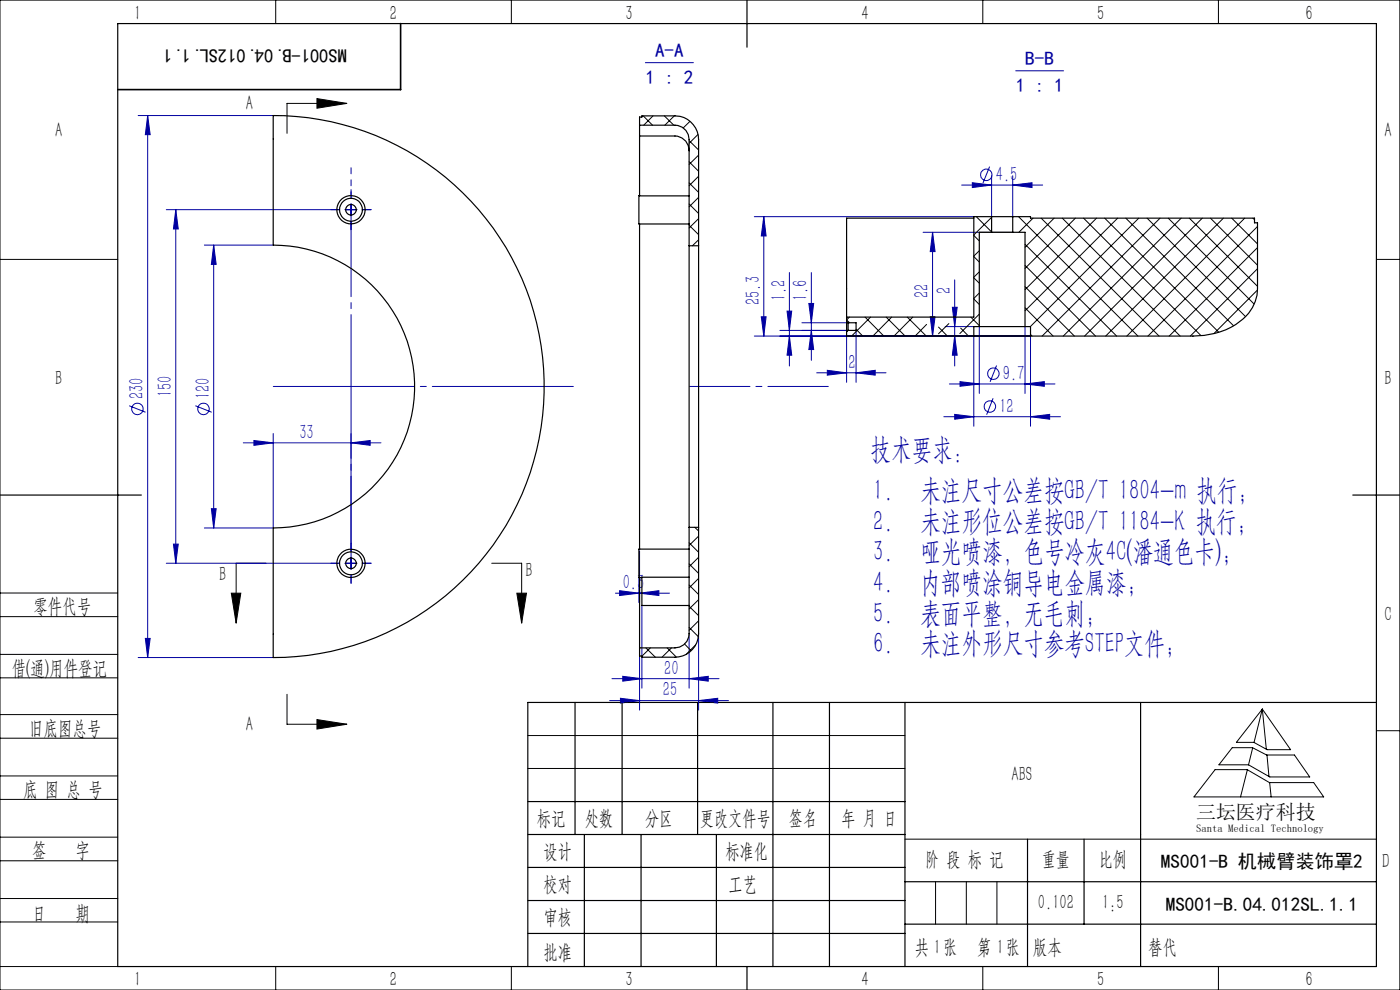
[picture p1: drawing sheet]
<svg xmlns="http://www.w3.org/2000/svg" width="297mm" height="210mm" viewBox="0 0 297 210" stroke-linecap="round" stroke-linejoin="round" font-family="sans-serif">
<g fill="none" stroke="#0000a0" stroke-width=".21">
<path d="M136.9 13.3h10.2M215.5 15h10.1M29.3 24.5h28.7M31.3 24.5l.6 4.1h-1.1zM31.3 24.5v115M204 39.3h17.2M206.3 38.8l4.1 .5-4.1 .5zM209.9 35.3l-1.4 3.5M210.4 37.3v8.7M214.8 39.3l4.1-.5v1zM214.8 37.3v8.7M35.3 44.5h34.9"/>
<path d="M37.3 44.5l.5 4.1h-1zM37.3 44.5v75M43.4 52h14.6M45.3 52l.6 4.1h-1.1zM45.3 52v60M73.2 44.5h2.5M74.5 43.2v2.5M160 46h46.6M162 46l.5 4.1h-1zM162 46v25.3M167.5 57.8v19.8M172.1 57.8v18.6"/>
<path d="M195.8 49.3h19M197.8 49.3l.6 4.1h-1.1zM197.8 49.3v22M202.5 59.4v18.2M160 71.3h58.6v19.1M161.5 67.2h1l-.5 4.1zM165.5 70.1h14.4M167 66h1l-.5 4.1zM167.5 71.3l.5 4h-1zM170.1 68.5h9.8M171.6 64.4h1l-.5 4.1zM172.1 70.1l.5 4h-1z"/>
<path d="M173.2 79.1h14.8M175.5 78.6l4.1 .5-4.1 .5zM179.6 71.3v9.8M181.6 79.1l4.1-.5v1zM181.6 70.1v11M197.3 67.2h1.1l-.6 4.1zM200.5 69.3h6.1M202 65.2h1.1l-.6 4.1zM202.5 71.3l.6 4h-1.1zM206.6 71.3v19.1M207.8 69.3v14.2M211.4 77.5l-1.4 3.5"/>
<path d="M217.5 69.3v14.2M27.4 86.1l3.5 1.3M41.5 86.1l3.4 1.3M51.6 93.9h29.2M53.9 93.4l4.1 .5-4.1 .6zM58 92v20h-14.6M74.5 93.9l4-.5v1.1zM74.5 92v23.2M200.2 88.4h24.8M201.4 81.4h22.4M202.5 87.9l4.1 .5-4.1 .5zM203.7 81l4.1 .4-4.1 .5z"/>
<path d="M210.7 84.5l-1.4 3.5M217.5 81.4l4-.4v.9zM218.6 88.4l4.1-.5v1zM35.3 119.5h34.9M36.8 115.4h1l-.5 4.1zM44.8 107.9h1.1l-.6 4.1zM73.2 119.5h2.5M74.5 118.2v2.5M135.7 116.9v10.9M29.3 139.5h28.7M30.8 135.4h1.1l-.6 4.1zM130.6 125.8h11.4"/>
<path d="M131.4 125.3l4.1 .5-4.1 .5zM135.5 122.5v5.3M135.7 125.8l4.1-.5v1zM135.7 139.2v11.4M136.2 128.4v17.6M146.2 134.4v11.6M148.2 134.4v16.2M129.3 148.6h25.3M129.8 144h22.7M131.6 148.1l4.1 .5-4.1 .5zM132.1 143.5l4.1 .5-4.1 .5zM146.2 144l4-.5v1z"/>
<path d="M148.2 148.6l4.1-.5v1z"/>
<circle cx="209.2" cy="37.1" r="1.2"/>
<circle cx="210.7" cy="79.3" r="1.22"/>
<circle cx="29.2" cy="86.7" r="1.2"/>
<circle cx="43.2" cy="86.7" r="1.2"/>
<circle cx="210" cy="86.2" r="1.2"/>
</g>
<g fill="none" stroke="#000" stroke-width=".21">
<path d="M0 0h297v210h-297zM58.5 0v5M108.5 0v5M208.5 0v5M258.5 0v5M67.2 20.9l6.4 1-6.4 1.1zM73.6 21.9h-12.7v6.4M0 55h25M292 55h5M56.4 119.5h-6.3v12.7M104.3 119.5h6.4v12.7M0 138.8h25"/>
<path d="M0 125.8h25M0 130.8h25M49.1 125.8h2l-1 6.4zM109.6 125.8h2.1l-1 6.4zM0 143.8h25M0 156.6h25M0 151.6h25M60.9 147.3v6.3h12.7M67.2 152.6l6.4 1-6.4 1zM112 156h80M261.4 158.6h4.3l3 1.6h5.9l3.2 4.6h-8.4l-4.5-2.6h-6.3zM265.7 158.6l-.8 3.6"/>
<path d="M267.8 150.4l6 8.6h-5l-2.8-1.5h-3.7zM267.8 150.4l-1.8 7.1M267.8 150.4l.8 8.5M292 155h5M0 169.6h25M0 164.6h25M0 177.6h25M112 163h80M192 178h100M257.8 163.3h6.8l4.7 2.7h9.4l2.1 3h-27.5zM264.6 163.3l-1.4 5.7M268.8 160.2l.4 4.5"/>
<path d="M269.3 166l.4 3M0 182.6h25M0 190.6h25M0 195.6h25M198.5 187v9M205 187v9M211.5 187v9M0 205h25M58.5 205v5M108.5 205v5M208.5 205v5M258.5 205v5"/>
</g>
<path d="M74.5 42v-6.4" fill="none" stroke="#0000a0" stroke-width=".21" stroke-dasharray="30.5 1.3 1.3 1.3" stroke-dashoffset="29.2"/>
<path d="M72 44.5h-1.8M74.5 47v1.7M74.5 42v-1.8M77 44.5h1.7M72 119.5h-1.8M74.5 117v-1.8M77 119.5h1.7M74.5 122v1.7" fill="none" stroke="#0000a0" stroke-width=".21" stroke-dasharray="30.5 1.3 1.3 1.3"/>
<g fill="none" stroke="#000" stroke-width=".25">
<path d="M25 5h267v200h-267zM158.5 0v10M0 105h30M287 105h10M122 149v28M132 149v28M148 149v28M164 149v56M176 149v56M192 149v56M242 149v56M292 149h-180v56"/>
<path d="M112 170h80M112 177h80M124 177v28M136 177v28M152 177v28M218 178v27M230 178v18M112 184h80M112 191h80M112 198h80M192 187h100M192 196h100"/>
<path d="M158.5 205v5"/>
</g>
<path d="M85 5v14h-60" fill="none" stroke="#000" stroke-width=".35"/>
<path d="M58 82h63.6" fill="none" stroke="#0000a0" stroke-width=".21" stroke-dasharray="30.5 1.3 1.3 1.3" stroke-dashoffset=".6"/>
<path d="M146.3 82h29.4" fill="none" stroke="#0000a0" stroke-width=".21" stroke-dasharray="30.5 1.3 1.3 1.3" stroke-dashoffset="17.7"/>
<path d="M74.5 44.5v75" fill="none" stroke="#0000a0" stroke-width=".21" stroke-dasharray="30.5 1.3 1.3 1.3" stroke-dashoffset="12"/>
<g fill="#000">
<path d="M67.2 20.9l6.4 1-6.4 1.1zM67.2 152.6l6.4 1-6.4 1z"/>
<path d="M109.6 125.8h2.1l-1 6.4zM49.1 125.8h2l-1 6.4z"/>
</g>
<g fill="#0000a0">
<path d="M214.8 39.3l4.1-.5v1zM206.3 38.8l4.1 .5-4.1 .5z"/>
<path d="M218.6 88.4l4.1-.5v1zM202.5 87.9l4.1 .5-4.1 .5zM217.5 81.4l4-.4v.9zM203.7 81l4.1 .4-4.1 .5z"/>
<path d="M131.6 148.1l4.1 .5-4.1 .5zM148.2 148.6l4.1-.5v1zM132.1 143.5l4.1 .5-4.1 .5zM146.2 144l4-.5v1z"/>
<path d="M74.5 93.9l4-.5v1.1zM53.9 93.4l4.1 .5-4.1 .6z"/>
<path d="M135.7 125.8l4.1-.5v1zM131.4 125.3l4.1 .5-4.1 .5z"/>
<path d="M172.1 70.1l.5 4h-1zM171.6 64.4h1l-.5 4.1z"/>
<path d="M30.8 135.4h1.1l-.6 4.1zM31.3 24.5l.6 4.1h-1.1zM167.5 71.3l.5 4h-1zM167 66h1l-.5 4.1zM202.5 71.3l.6 4h-1.1zM202 65.2h1.1l-.6 4.1zM161.5 67.2h1l-.5 4.1zM162 46l.5 4.1h-1zM197.3 67.2h1.1l-.6 4.1zM197.8 49.3l.6 4.1h-1.1z"/>
<path d="M37.3 44.5l.5 4.1h-1zM36.8 115.4h1l-.5 4.1zM45.3 52l.6 4.1h-1.1zM44.8 107.9h1.1l-.6 4.1z"/>
<path d="M175.5 78.6l4.1 .5-4.1 .5zM181.6 79.1l4.1-.5v1z"/>
</g>
<g fill="none" stroke="#000" stroke-width=".25">
<path d="M58 24.5a57.5 57.5 0 0 1 57.4 57.5 57.5 57.5 0 0 1-57.4 57.5v-27.5a30 30 0 0 0 30-30 30 30 0 0 0-30-30zM135.7 26.6v-1.8h.5v-.2h7a5 5 0 0 1 5 5v22.5M135.7 28.8h7.5a3.1 3.1 0 0 1 3 3.2M135.7 26.6h7.5a3 3 0 0 1 3 3v22.5M135.7 26.6v2.2M135.7 28.8v12.7h10.5M135.7 41.5h-.2v6h10.7M135.7 47.5v69M146.2 52.1v59.8M146.2 52.1h2M148.2 52.1v59.8M206.6 46.3h-27v21"/>
<path d="M210.4 49.3h4.4M210.4 46h4.4M210.4 49.3h-2.6v20M210.4 46h-3.8v21.3h-27M210.4 46v3.3M214.8 46h3.8v.3h47.5v1h.7v14a9.5 9.5 0 0 1-5.6 8.1 17.2 17.2 0 0 1-8.1 1.9h-34.5M214.8 49.3h2.7v20M214.8 46v3.3M179.6 68.2v2.2M179.6 70.4v.9h27M179.6 68.2l.3 .3M179.6 67.3v.9"/>
<path d="M179.9 68.5v1.6M179.9 70.1l-.3 .3M179.9 68.5h1.7v1.6h-1.7M206.6 71.3h12M207.8 69.3h9.7M207.8 69.3h-1.2v2M217.5 69.3h1.1v2M146.2 111.9v22.5a3 3 0 0 1-3 3h-7.5M146.2 116.5h-10.7v6h.7M146.2 111.9h2M148.2 111.9v22.5a5 5 0 0 1-5 5h-7v-.2h-.5v-1.8M135.7 122.5v14.9"/>
<path d="M146.2 122.4h-10v6h10"/>
<circle cx="74.4" cy="44.5" r="2.42"/>
<circle cx="74.5" cy="44.5" r="3"/>
<circle cx="74.5" cy="44.5" r="1.13"/>
<circle cx="74.4" cy="119.5" r="2.42"/>
<circle cx="74.5" cy="119.5" r="3"/>
<circle cx="74.5" cy="119.5" r="1.13"/>
</g>
<g fill="none" stroke="#000" stroke-width=".21">
<path d="M136.5 24.6l1.9 2M138.5 24.6l-1.9 2M140.9 24.6l2 2M143.1 24.5l-2.1 2.1M146.2 38.8l2 2M146.2 34.3l2 2M146.2 29.8l2 2M146.4 25.7l-1.5 1.5M148.1 28.5l-1.9 1.9M148.2 32.9l-2 2M148.2 37.4l-2 2M146.2 47.8l2 2"/>
<path d="M146.2 43.3l2 2M148.2 41.9l-2 2M148.2 46.4l-2 2M148.2 50.9l-1.3 1.2M206.6 58.9l1.2 1.2M206.6 54.4l1.2 1.2M206.6 49.9l1.2 1.2M207.1 46l3.3 3.2M207.8 53.2l-1.2 1.1M207.8 57.7l-1.2 1.1M210.4 46.1l-3.8 3.7M214.8 49.2l.1 .1"/>
<path d="M214.9 46l-.1 .1M216.1 46l25.3 25.3M217.5 56.3l14.9 15M217.5 51.8l19.4 19.5M219.1 46.3l-3 3M220.9 46.3l25 25M223.6 46.3l-6.1 6.1M225.4 46.3l25 25M228.1 46.3l-10.6 10.6M229.9 46.3l24.9 24.9M232.6 46.3l-15.1 15.1M234.4 46.3l24.2 24.2"/>
<path d="M237.1 46.3l-19.6 19.6M238.8 46.3l22.9 22.8M241.6 46.3l-23 23M243.3 46.3l20.9 20.9M246.1 46.3l-25 25M247.8 46.3l18.2 18.2M250.6 46.3l-25 25M252.3 46.3l14.5 14.4M255.1 46.3l-25 25M256.8 46.3l10 10M259.5 46.3l-24.9 25M261.3 46.3l5.5 5.4"/>
<path d="M264.1 46.3l-25.1 25M265.8 46.3l.3 .3M266.8 48l-23.3 23.3M266.8 52.5l-18.8 18.8M266.8 57l-14.3 14.3M180.2 67.3l-.6 .6 .6 .6M181.6 69.8l1.4 1.5M183.5 67.3l4 4M184.7 67.3l-4 4M188 67.3l4 4M189.2 67.3l-4 4M192.5 67.3l4 4"/>
<path d="M193.6 67.3l-3.9 4M196.6 68.8l-2.5 2.5M199.1 69.4l1.9 1.9M201.3 68.6l-2.2 2.2M203.8 69.6l1.7 1.7M206 67.3l1.8 1.8M206.6 63.4l1.2 1.2M207.8 62.2l-1.2 1.1M207.8 66.6l-4.2 4.2M217.5 65.3l5.9 6M217.5 60.8l10.4 10.5M218.6 70.9l.3 .4"/>
<path d="M266.8 61.5l-9.3 9.3M146.2 119.6l2 2M146.2 115.1l2 2M147.4 111.9l.8 .7M148.2 113.7l-2 2M148.2 118.2l-2 2M137 137.4l2 2M138 137.4l-1.8 1.8M141.5 137.4l2 2M142.5 137.4l-2.1 2M145.2 136.6l1.4 1.4M146.2 133.1l1.9 1.9"/>
<path d="M146.2 128.6l2 2M146.2 124.1l2 2M147.6 136.8l-2.1 2M148.2 122.7l-2 2M148.2 127.2l-2 2M148.2 131.7l-2 2"/>
</g>
<g font-size="6.3" fill="#0000a0">
<text x="184.7" y="97.3">技术要求：</text>
<text x="185.2" y="106.1">1.</text>
<text x="195.2" y="106.1">未注尺寸公差按GB/T 1804-m 执行；</text>
<text x="185.2" y="112.6">2.</text>
<text x="195.2" y="112.6">未注形位公差按GB/T 1184-K 执行；</text>
<text x="185.2" y="119.1">3.</text>
<text x="195.2" y="119.1">哑光喷漆，色号冷灰4C(潘通色卡)；</text>
<text x="185.2" y="125.6">4.</text>
<text x="195.2" y="125.6">内部喷涂铜导电金属漆；</text>
<text x="185.2" y="132.1">5.</text>
<text x="195.2" y="132.1">表面平整，无毛刺；</text>
<text x="185.2" y="138.6">6.</text>
<text x="195.2" y="138.6">未注外形尺寸参考STEP文件；</text>
</g>
<g font-size="4.4">
<text x="28.5" y="4.1">1</text>
<text x="82.7" y="4.1">2</text>
<text x="132.7" y="4.1">3</text>
<text x="182.7" y="4.1">4</text>
<text x="232.7" y="4.1">5</text>
<text x="277" y="4.1">6</text>
<text x="52.1" y="23.4">A</text>
<text x="11.7" y="29.1">A</text>
<text x="293.7" y="29.1">A</text>
<text x="11.7" y="81.6">B</text>
<text x="293.7" y="81.6">B</text>
<text x="46.5" y="123.2">B</text>
<text x="111.5" y="122.3">B</text>
<text x="7.1" y="130.1">零件代号</text>
<text x="293.7" y="131.6">C</text>
<text x="2.5" y="143.2">借(通)用件登记</text>
<text x="6.2" y="155.8">旧底图总号</text>
<text x="52.1" y="155.1">A</text>
<text x="214.6" y="165.6">ABS</text>
<text x="4.9" y="168.9">底 图 总 号</text>
<text x="113.9" y="174.9">标记</text>
<text x="124.1" y="174.9">处数</text>
<text x="136.9" y="174.9">分区</text>
<text x="148.5" y="174.9">更改文件号</text>
<text x="167.4" y="174.9">签名</text>
<text x="178.5" y="174.9">年 月 日</text>
<text x="6.8" y="181.9">签</text>
<text x="16" y="181.9">字</text>
<text x="115.3" y="181.9">设计</text>
<text x="153.9" y="181.9">标准化</text>
<text x="196.3" y="183.7">阶 段 标 记</text>
<text x="221" y="183.7">重量</text>
<text x="233.1" y="183.7">比例</text>
<text x="293.2" y="184.1">D</text>
<text x="115.3" y="189">校对</text>
<text x="154.6" y="189">工艺</text>
<text x="6.8" y="195.2">日</text>
<text x="16" y="195.2">期</text>
<text x="115.3" y="196">审核</text>
<text x="220.2" y="192.7">0.102</text>
<text x="233.8" y="192.7">1:5</text>
<text x="115.3" y="203.4">批准</text>
<text x="194" y="202.4">共 张</text>
<text x="198.1" y="202.4">1</text>
<text x="207.3" y="202.4">第 张</text>
<text x="211.5" y="202.4">1</text>
<text x="219.1" y="202.4">版本</text>
<text x="28.5" y="209.1">1</text>
<text x="82.7" y="209.1">2</text>
<text x="132.7" y="209.1">3</text>
<text x="182.7" y="209.1">4</text>
<text x="232.7" y="209.1">5</text>
<text x="277" y="209.1">6</text>
</g>
<g font-size="4.4" fill="#0000a0">
<text x="211.3" y="38.4">4.5</text>
<text x="161.2" y="64.7" transform="rotate(-90 161.2 64.7)">25.3</text>
<text x="166.6" y="63.9" transform="rotate(-90 166.6 63.9)">1.2</text>
<text x="171.3" y="63.9" transform="rotate(-90 171.3 63.9)">1.6</text>
<text x="197" y="63.2" transform="rotate(-90 197 63.2)">22</text>
<text x="201.7" y="62.4" transform="rotate(-90 201.7 62.4)">2</text>
<text x="180" y="78.2">2</text>
<text x="212.8" y="80.6">9.7</text>
<text x="30.5" y="84.7" transform="rotate(-90 30.5 84.7)">230</text>
<text x="36.4" y="84.3" transform="rotate(-90 36.4 84.3)">150</text>
<text x="44.5" y="84.7" transform="rotate(-90 44.5 84.7)">120</text>
<text x="212" y="87.5">12</text>
<text x="63.5" y="93.1">33</text>
<text x="132.1" y="124.9">0.3</text>
<text x="140.9" y="143.1">20</text>
<text x="140.6" y="147.7">25</text>
</g>
<text font-size="4.4" fill="#010000" x="243.6" y="202.4">替代</text>
<text font-size="4.2" x="253.7" y="173.7">三坛医疗科技</text>
<g font-size="4.1">
<text x="73.5" y="10.4" transform="rotate(-180 73.5 10.4)">MS001-B.04.012SL.1.1</text>
<text x="246.3" y="184">MS001-B 机械臂装饰罩2</text>
<text x="247.3" y="193.1">MS001-B.04.012SL.1.1</text>
</g>
<g font-size="4.1" fill="#0000a0">
<text x="136.9" y="17.8">1 : 2</text>
<text x="139" y="12.1">A-A</text>
<text x="217.5" y="13.8">B-B</text>
<text x="215.5" y="19.5">1 : 1</text>
</g>
<text font-size="2.3" x="253.7" y="176.6">Santa Medical Technology</text>
</svg>
